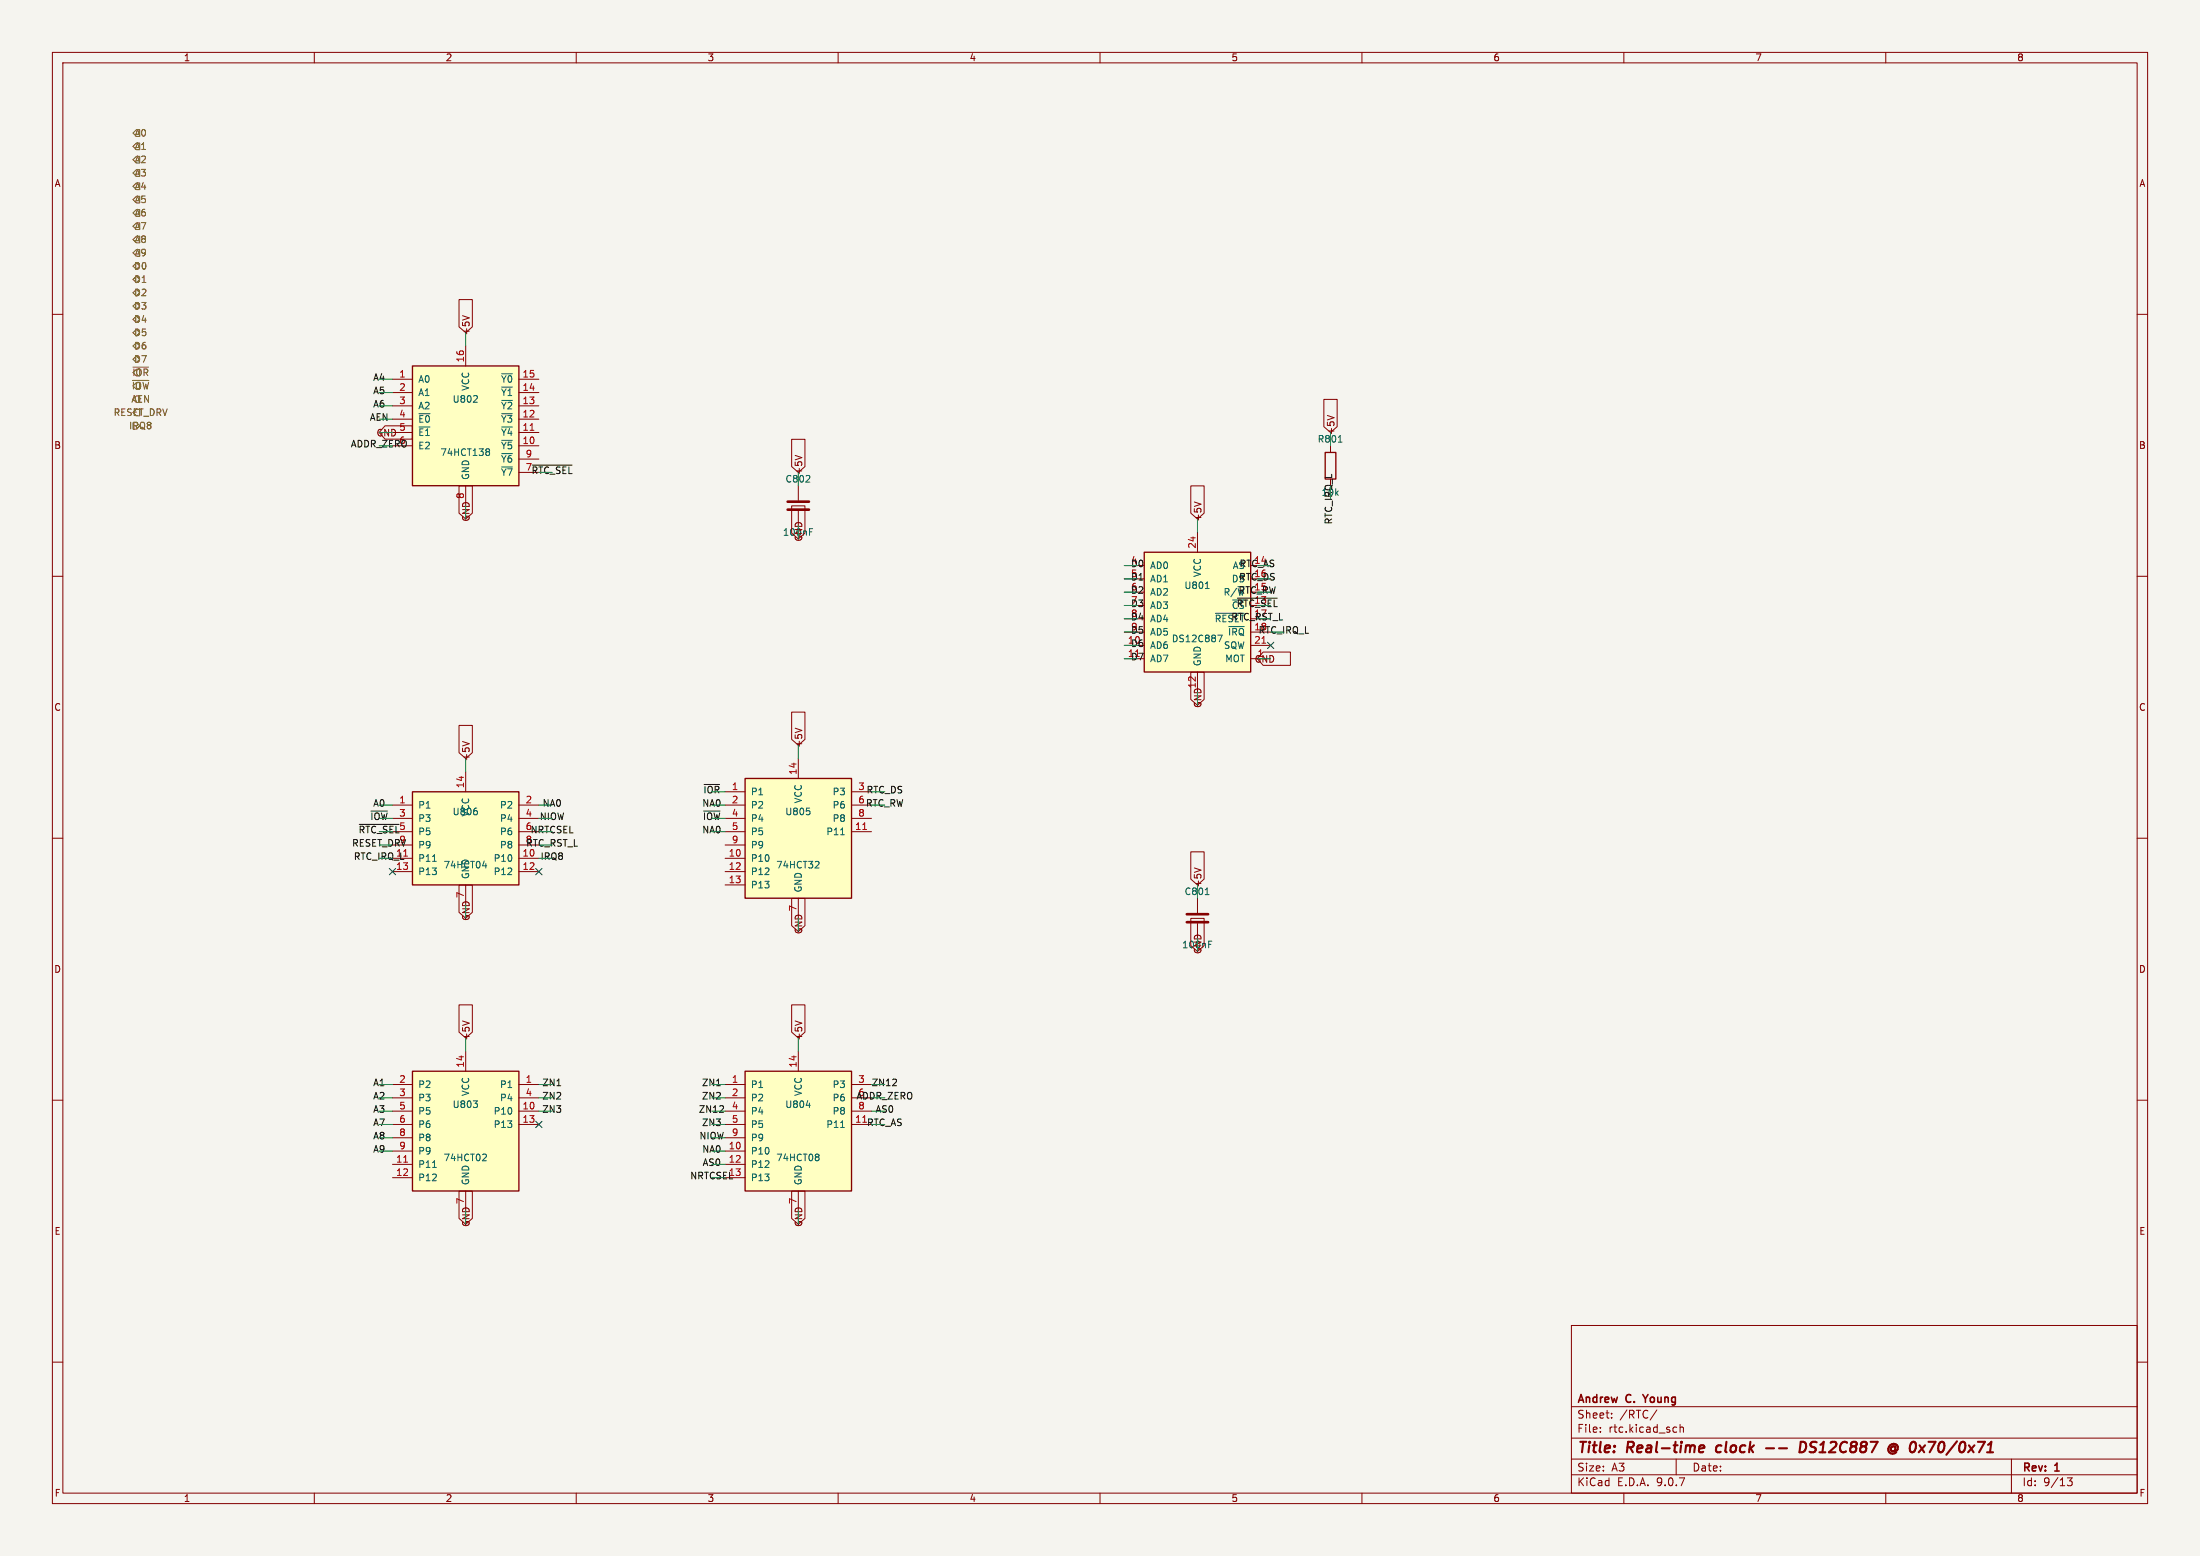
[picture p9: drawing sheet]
<svg xmlns="http://www.w3.org/2000/svg" width="420mm" height="297mm" viewBox="0 0 420 297" stroke-linecap="round" stroke-linejoin="round" font-family="sans-serif">
<path d="M0 0h420v297h-420z" fill="#f5f4ef" stroke="#f5f4ef" stroke-width=".19"/>
<g fill="none" stroke="#840000" stroke-width=".19">
<path d="M10 10h400v277h-400zM12 12h396v273h-396zM60 10v2M110 10v2M160 10v2M210 10v2M260 10v2M310 10v2M360 10v2M10 60h2M408 60h2M152.4 92.7v2.8"/>
<path d="M152.4 97.5v2.8M10 110h2M408 110h2M10 160h2M408 160h2M228.6 171.5v2.7M228.6 176.3v2.8M10 210h2M408 210h2M300 253h108v32h-108zM10 260h2M300 278.5h108"/>
<path d="M300 274.5h108M300 268.5h108M305.5 273.2v.2M305.5 272.5v.1M307.7 270.5v.2M307.7 269.8v.1M316.3 269.1l-1.3 1.9M319.7 272.4l.4 .1M320 278.5v3M320.1 273.3l-.4 .1M320.7 272.5l.2-.1 .4 .1 .1 .9M320.7 271.9v1.5"/>
<path d="M384 278.5v6.5M408 260h2M60 285v2M110 285v2M160 285v2M210 285v2M260 285v2M300 281.5h108M310 285v2M360 285v2M394.7 282.1h.9l-.5 .6 .4 .1v.6l-.2 .2-.6-.1"/>
</g>
<path d="M324.4 276.5l.9-.2v-.3h-.8l-.2 .9 .3 .3 .6-.1M327.8 276.1l-.2 .7 .3 .4M337.1 276.4h1.6M339.6 276.4h1.5M343.8 275.2a.96 .96 0 0 1 1 .6 .96 .96 0 0 1-.3 1.1l-.5 .3h-.5zM360.8 275.9a.78 .78 0 0 1 1.2-.2 .78 .78 0 0 1-.1 1.2l-.1-.1M361.8 276.3a.47 .47 0 0 0-.6-.2 .47 .47 0 0 0-.1 .7 .47 .47 0 0 0 .7 0M361.9 276.1l-.1 .7M362 277.2l-.7 .3-.4-.1" fill="none" stroke="#840000" stroke-width=".4"/>
<path d="M313.6 266.2l.5 .8" fill="none" stroke="#840000" stroke-width=".3"/>
<path d="M150.4 95.8h4M150.4 97.3h4M226.6 174.5h4M226.6 176h4" fill="none" stroke="#840000" stroke-width=".51"/>
<path d="M154.5 101.5h.5M154.5 100.9h.7M230.1 170.8h.7M230.7 179.6h.7M230.7 180.3h.5" fill="none" stroke="#006464" stroke-width=".19"/>
<path d="M78.7 69.9h20.4v22.8h-20.4z" fill="#ffffc2"/>
<path d="M78.7 69.9h20.4v22.8h-20.4z" fill="none" stroke="#840000" stroke-width=".25"/>
<g fill="none" stroke="#840000" stroke-width=".19">
<path d="M74.9 72.4h3.8M74.9 74.9h3.8M74.9 77.5h3.8M88.9 66v3.9M99.1 72.4h3.8M99.1 74.9h3.8M99.1 77.5h3.8M74.9 80h3.8M74.9 82.6h3.8M74.9 85.1h3.8M88.9 92.7v3.8M99.1 80h3.8"/>
<path d="M99.1 82.6h3.8M99.1 85.1h3.8M99.1 87.6h3.8M99.1 90.2h3.8"/>
</g>
<path d="M80 79h2.1M90.4 76.8h.7M91.1 75.6v.5M95.8 71.3h2M93 85.7h.2l.3 .2-.3 .3M93 86.2h.2M93.2 86.2l.3 .3v.2l-.2 .2h-.3" fill="none" stroke="#006464" stroke-width=".19"/>
<path d="M101.2 82.1h.7" fill="none" stroke="#a90000" stroke-width=".19"/>
<path d="M78.7 151.1h20.4v17.8h-20.4z" fill="#ffffc2"/>
<path d="M78.7 151.1h20.4v17.8h-20.4z" fill="none" stroke="#840000" stroke-width=".25"/>
<g fill="none" stroke="#840000" stroke-width=".19">
<path d="M74.9 153.7h3.8M74.9 156.2h3.8M74.9 158.8h3.8M88.9 147.3v3.8M99.1 153.7h3.8M99.1 156.2h3.8M99.1 158.8h3.8M74.9 161.3h3.8M74.9 163.8h3.8M74.9 166.4h3.8M88.9 168.9v3.8M99.1 161.3h3.8"/>
<path d="M99.1 163.8h3.8M99.1 166.4h3.8"/>
</g>
<path d="M91.1 154.9v.5M82.6 164.4h.7M92.1 165.3h.8M92.7 164.8v.9" fill="none" stroke="#006464" stroke-width=".19"/>
<path d="M77.1 163.4h.7" fill="none" stroke="#a90000" stroke-width=".19"/>
<path d="M142.2 204.5h20.4v22.8h-20.4z" fill="#ffffc2"/>
<path d="M142.2 204.5h20.4v22.8h-20.4z" fill="none" stroke="#840000" stroke-width=".25"/>
<g fill="none" stroke="#840000" stroke-width=".19">
<path d="M138.4 207h3.8M138.4 209.6h3.8M138.4 212.1h3.8M138.4 214.6h3.8M138.4 217.2h3.8M138.4 219.7h3.8M152.4 200.7v3.8M162.6 207h3.8M162.6 209.6h3.8M162.6 212.1h3.8M162.6 214.6h3.8M138.4 222.2h3.8"/>
<path d="M138.4 224.8h3.8M152.4 227.3v3.8"/>
</g>
<path d="M153.9 211h.8M160.5 215.2h.7M156.1 220.3l.3 .2-.3 .3 .3 .3v.2l-.3 .3" fill="none" stroke="#006464" stroke-width=".19"/>
<path d="M164.7 214.2h.7" fill="none" stroke="#a90000" stroke-width=".19"/>
<path d="M78.7 204.5h20.4v22.8h-20.4z" fill="#ffffc2"/>
<path d="M78.7 204.5h20.4v22.8h-20.4z" fill="none" stroke="#840000" stroke-width=".25"/>
<g fill="none" stroke="#840000" stroke-width=".19">
<path d="M74.9 207h3.8M74.9 209.6h3.8M74.9 212.1h3.8M74.9 214.6h3.8M74.9 217.2h3.8M74.9 219.7h3.8M88.9 200.7v3.8M99.1 207h3.8M99.1 209.6h3.8M99.1 212.1h3.8M99.1 214.6h3.8M74.9 222.2h3.8"/>
<path d="M74.9 224.8h3.8M88.9 227.3v3.8"/>
</g>
<path d="M90.4 210.1h.7l-.4 .5M91.1 210.7v.6M82.6 222.8h.7M92.6 220.3l.3 .2-.1 .3-.7 .8h.8" fill="none" stroke="#006464" stroke-width=".19"/>
<path d="M77.1 221.8h.7" fill="none" stroke="#a90000" stroke-width=".19"/>
<path d="M142.2 148.6h20.4v22.9h-20.4z" fill="#ffffc2"/>
<path d="M253 86.4h2v5h-2zM142.2 148.6h20.4v22.9h-20.4z" fill="none" stroke="#840000" stroke-width=".25"/>
<g fill="none" stroke="#840000" stroke-width=".19">
<path d="M254 85.1v1.3M138.4 151.1h3.8M138.4 153.7h3.8M138.4 156.2h3.8M138.4 158.8h3.8M152.4 144.8v3.8M162.6 151.1h3.8M162.6 153.7h3.8M162.6 156.2h3.8M162.6 158.8h3.8M138.4 161.3h3.8M138.4 163.8h3.8"/>
<path d="M138.4 166.4h3.8M138.4 168.9h3.8M152.4 171.5v3.8"/>
</g>
<path d="M255.5 84.4h.7M154.6 154.9v.5M160.5 159.3h.7M156.1 164.4l.3 .3-.1 .3-.7 .7h.8" fill="none" stroke="#006464" stroke-width=".19"/>
<path d="M164.7 158.3h.7" fill="none" stroke="#a90000" stroke-width=".19"/>
<path d="M218.4 105.4h20.4v22.9h-20.4z" fill="#ffffc2"/>
<path d="M218.4 105.4h20.4v22.9h-20.4z" fill="none" stroke="#840000" stroke-width=".25"/>
<g fill="none" stroke="#840000" stroke-width=".19">
<path d="M87.6 57.2h2.6v5.2l-1.3 1.1-1.3-1.1zM88.3 60.3l1.3 .4M252.7 76.2h2.6v5.2l-1.3 1.2-1.3-1.2zM253.4 79.3l1.3 .4M73.5 81.3h5.2v2.5h-5.2l-1.1-1.2zM87.6 92.7h2.6v5.2l-1.3 1.2-1.3-1.2zM151.1 96.6h2.6v5.2l-1.3 1.1-1.3-1.1zM151.1 83.9h2.6v5.2l-1.3 1.1-1.3-1.1zM151.8 86.9l1.3 .5M227.3 92.7h2.6v5.2l-1.3 1.2-1.3-1.2zM228 95.8l1.3 .4M214.6 108h3.8"/>
<path d="M214.6 110.5h3.8M214.6 113h3.8M214.6 115.6h3.8M214.6 118.1h3.8M228.6 101.6v3.8M238.8 108h3.8M238.8 110.5h3.8M238.8 113h3.8M238.8 115.6h3.8M238.8 118.1h3.8M87.6 138.5h2.6v5.2l-1.3 1.1-1.3-1.1zM151.1 135.9h2.6v5.2l-1.3 1.1-1.3-1.1z"/>
<path d="M151.8 139l1.3 .4M214.6 120.7h3.8M214.6 123.2h3.8M214.6 125.7h3.8M227.3 128.3h2.6v5.2l-1.3 1.1-1.3-1.1zM228.6 128.3v3.8M238.8 120.7h3.8M238.8 123.2h3.8M238.8 125.7h3.8M241.1 124.5h5.2v2.5h-5.2l-1.1-1.3zM88.3 141.5l1.3 .5M87.6 168.9h2.6v5.2l-1.3 1.2-1.3-1.2z"/>
<path d="M151.1 171.5h2.6v5.2l-1.3 1.1-1.3-1.1zM227.3 175.3h2.6v5.2l-1.3 1.1-1.3-1.1zM227.3 162.6h2.6v5.2l-1.3 1.1-1.3-1.1zM228 165.7l1.3 .4M87.6 191.8h2.6v5.2l-1.3 1.1-1.3-1.1zM88.3 194.9l1.3 .4M151.1 191.8h2.6v5.2l-1.3 1.1-1.3-1.1zM151.8 194.9l1.3 .4M87.6 227.4h2.6v5.2l-1.3 1.1-1.3-1.1zM151.1 227.4h2.6v5.2l-1.3 1.1-1.3-1.1z"/>
</g>
<path d="M230.1 112.3h.7M232 117.1h5.5M234.6 119.6h2.9M232.5 121.2h.8l-.5 1.3" fill="none" stroke="#006464" stroke-width=".19"/>
<path d="M240.9 122.8h.7" fill="none" stroke="#a90000" stroke-width=".19"/>
<path d="M25.3 72.6h3.1M25.4 70.1h2.9" fill="none" stroke="#725600" stroke-width=".19"/>
<path d="M101.6 88.8h7.6M236.2 114.2h7.6M68.6 157.4h7.6M70.8 154.8h3.2M134.3 154.8h3.2M134.4 149.7h3" fill="none" stroke="#0f0f0f" stroke-width=".19"/>
<g fill="none" stroke="#009600" stroke-width=".19">
<path d="M72.4 77.5h2.5M72.4 74.9h2.5M72.4 72.4h2.5M88.9 63.5v2.5M72.4 80h2.5M152.4 90.2v2.5M228.6 99.1v2.5M254 82.6v2.5M214.6 113h2.6M214.6 110.5h2.6M214.6 118.1h2.6M214.6 115.6h2.6"/>
<path d="M214.6 108h2.6M214.6 120.7h2.6M214.6 123.2h2.6M214.6 125.7h2.6M72.4 153.7h2.5M88.9 144.8v2.5M102.9 153.7h2.5M135.9 158.8h2.5M135.9 153.7h2.5M152.4 142.2v2.6M228.6 168.9v2.6M88.9 198.1v2.6"/>
<path d="M152.4 198.1v2.6M72.4 219.7h2.5M72.4 207h2.5M72.4 209.6h2.5M72.4 217.2h2.5M72.4 212.1h2.5M72.4 214.6h2.5M135.9 219.7h2.5M135.9 207h2.5M135.9 209.6h2.5M135.9 212.1h2.5M135.9 214.6h2.5"/>
<path d="M166.4 212.1h2.5M135.9 222.2h2.5"/>
</g>
<path d="M242 122.6l1.2 1.2M243.2 122.6l-1.2 1.2M74.3 165.8l1.2 1.2M75.5 165.8l-1.2 1.2M102.3 165.8l1.2 1.2M103.5 165.8l-1.2 1.2M102.3 214l1.2 1.2M103.5 214l-1.2 1.2" fill="none" stroke="#000084" stroke-width=".19"/>
<g font-size="2.8" fill="#840000">
<text x="301" y="277.9">Title:</text>
<text x="310.6" y="277.9">Real-time</text>
<text x="328.5" y="277.9">clock</text>
<text x="346" y="277.9">DS12C887</text>
<text x="363.8" y="277.9">@ 0x70/0x71</text>
</g>
<g font-size="2.1" fill="#840000">
<text x="301" y="268.2">Andrew</text>
<text x="310.5" y="268.2">C.</text>
<text x="314.5" y="268.2">Young</text>
<text x="301" y="273.7">File:</text>
<text x="301" y="271">Sheet:</text>
<text x="307.1" y="273.7">rtc.kicad_sch</text>
<text x="309.2" y="271">/RTC/</text>
<text x="301" y="281.1">Size:</text>
<text x="307.6" y="281.1">A3</text>
<text x="323" y="281.1">Date:</text>
<text x="386" y="281.3">Rev:</text>
<text x="392.4" y="281.3">1</text>
<text x="301" y="283.9">KiCad</text>
<text x="308.7" y="283.9">E.D.A.</text>
<text x="316.3" y="283.9">9.0.7</text>
<text x="386" y="283.9">Id:</text>
<text x="390.1" y="283.9">9/13</text>
</g>
<g font-size="1.8" fill="#840000">
<text x="35" y="11.9">1</text>
<text x="85" y="11.9">2</text>
<text x="135" y="11.9">3</text>
<text x="185" y="11.9">4</text>
<text x="235" y="11.9">5</text>
<text x="285" y="11.9">6</text>
<text x="335" y="11.9">7</text>
<text x="385" y="11.9">8</text>
<text x="10.3" y="35.9">A</text>
<text x="408.3" y="35.9">A</text>
<text x="89.9" y="64.1" transform="rotate(-90 89.9 64.1)">+5V</text>
<text x="255" y="83.2" transform="rotate(-90 255 83.2)">+5V</text>
<text x="10.3" y="85.9">B</text>
<text x="408.2" y="85.9">B</text>
<text x="153.4" y="90.8" transform="rotate(-90 153.4 90.8)">+5V</text>
<text x="229.6" y="99.7" transform="rotate(-90 229.6 99.7)">+5V</text>
<text x="240" y="125.5">1</text>
<text x="228.3" y="131.5" transform="rotate(-90 228.3 131.5)">12</text>
<text x="10.3" y="135.9">C</text>
<text x="408.2" y="135.9">C</text>
<text x="153.4" y="142.8" transform="rotate(-90 153.4 142.8)">+5V</text>
<text x="89.9" y="145.4" transform="rotate(-90 89.9 145.4)">+5V</text>
<text x="229.6" y="169.5" transform="rotate(-90 229.6 169.5)">+5V</text>
<text x="10.3" y="185.9">D</text>
<text x="408.2" y="185.9">D</text>
<text x="89.9" y="198.7" transform="rotate(-90 89.9 198.7)">+5V</text>
<text x="153.4" y="198.7" transform="rotate(-90 153.4 198.7)">+5V</text>
<text x="10.3" y="235.9">E</text>
<text x="408.3" y="235.9">E</text>
<text x="10.3" y="285.9">F</text>
<text x="35" y="286.9">1</text>
<text x="85" y="286.9">2</text>
<text x="135" y="286.9">3</text>
<text x="185" y="286.9">4</text>
<text x="235" y="286.9">5</text>
<text x="285" y="286.9">6</text>
<text x="335" y="286.9">7</text>
<text x="385" y="286.9">8</text>
<text x="408.3" y="285.9">F</text>
</g>
<g font-size="1.8" fill="#725600">
<text x="25.6" y="28.8">A1</text>
<text x="25.6" y="26.3">A0</text>
<text x="25.6" y="31.3">A2</text>
<text x="25.6" y="33.9">A3</text>
<text x="25.6" y="36.4">A4</text>
<text x="25.6" y="39">A5</text>
<text x="25.6" y="41.5">A6</text>
<text x="25.6" y="44">A7</text>
<text x="25.6" y="46.6">A8</text>
<text x="25.5" y="51.7">D0</text>
<text x="25.6" y="49.1">A9</text>
<text x="25.5" y="54.2">D1</text>
<text x="25.5" y="56.7">D2</text>
<text x="25.5" y="59.3">D3</text>
<text x="25.5" y="64.4">D5</text>
<text x="25.5" y="61.8">D4</text>
<text x="25.2" y="72">~{IOR}</text>
<text x="25.5" y="69.4">D7</text>
<text x="25.5" y="66.9">D6</text>
<text x="25" y="77.1">AEN</text>
<text x="25.1" y="74.5">~{IOW}</text>
<text x="21.6" y="79.6">RESET_DRV</text>
<text x="24.6" y="82.1">IRQ8</text>
</g>
<g font-size="1.8" fill="#a90000">
<text x="88.6" y="69.3" transform="rotate(-90 88.6 69.3)">16</text>
<text x="76.1" y="72.1">1</text>
<text x="76.1" y="74.7">2</text>
<text x="76.1" y="77.2">3</text>
<text x="99.7" y="72.1">15</text>
<text x="99.7" y="74.7">14</text>
<text x="99.7" y="77.2">13</text>
<text x="76.1" y="79.8">4</text>
<text x="76.1" y="82.3">5</text>
<text x="99.7" y="79.8">12</text>
<text x="99.7" y="82.3">11</text>
<text x="99.7" y="84.8">10</text>
<text x="100.3" y="87.4">9</text>
<text x="88.6" y="95.3" transform="rotate(-90 88.6 95.3)">8</text>
<text x="228.3" y="104.8" transform="rotate(-90 228.3 104.8)">24</text>
<text x="239.4" y="122.9">21</text>
<text x="152.1" y="148" transform="rotate(-90 152.1 148)">14</text>
<text x="76.1" y="153.4">1</text>
<text x="76.1" y="156">3</text>
<text x="88.6" y="150.5" transform="rotate(-90 88.6 150.5)">14</text>
<text x="100.3" y="153.4">2</text>
<text x="100.3" y="156">4</text>
<text x="139.6" y="150.9">1</text>
<text x="139.6" y="153.4">2</text>
<text x="139.6" y="156">4</text>
<text x="163.8" y="150.9">3</text>
<text x="163.8" y="153.4">6</text>
<text x="163.8" y="156">8</text>
<text x="139.6" y="158.5">5</text>
<text x="139.6" y="161">9</text>
<text x="163.2" y="158.5">11</text>
<text x="75.5" y="166.1">13</text>
<text x="99.7" y="163.6">10</text>
<text x="99.7" y="166.1">12</text>
<text x="139" y="163.6">10</text>
<text x="139" y="166.1">12</text>
<text x="88.6" y="171.5" transform="rotate(-90 88.6 171.5)">7</text>
<text x="139" y="168.7">13</text>
<text x="152.1" y="174.1" transform="rotate(-90 152.1 174.1)">7</text>
<text x="88.6" y="203.9" transform="rotate(-90 88.6 203.9)">14</text>
<text x="152.1" y="203.9" transform="rotate(-90 152.1 203.9)">14</text>
<text x="76.1" y="206.8">2</text>
<text x="76.1" y="209.3">3</text>
<text x="100.3" y="206.8">1</text>
<text x="100.3" y="209.3">4</text>
<text x="139.6" y="206.8">1</text>
<text x="139.6" y="209.3">2</text>
<text x="163.8" y="206.8">3</text>
<text x="76.1" y="211.8">5</text>
<text x="76.1" y="214.4">6</text>
<text x="99.7" y="211.8">10</text>
<text x="99.7" y="214.4">13</text>
<text x="139.6" y="211.8">4</text>
<text x="139.6" y="214.4">5</text>
<text x="163.2" y="214.4">11</text>
<text x="163.8" y="211.8">8</text>
<text x="75.5" y="222">11</text>
<text x="76.1" y="216.9">8</text>
<text x="76.1" y="219.5">9</text>
<text x="139" y="219.5">10</text>
<text x="139" y="222">12</text>
<text x="139.6" y="216.9">9</text>
<text x="75.5" y="224.5">12</text>
<text x="88.6" y="229.9" transform="rotate(-90 88.6 229.9)">7</text>
<text x="152.1" y="229.9" transform="rotate(-90 152.1 229.9)">7</text>
</g>
<g font-size="1.8" fill="#0f0f0f">
<text x="71.1" y="72.9">A4</text>
<text x="71.1" y="75.4">A5</text>
<text x="71.1" y="78">A6</text>
<text x="70.5" y="80.5">AEN</text>
<text x="76.1" y="84.8">6</text>
<text x="100.3" y="89.9">7</text>
<text x="252.2" y="94.8">10k</text>
<text x="215.8" y="107.7">4</text>
<text x="239.4" y="107.7">14</text>
<text x="215.8" y="110.2">5</text>
<text x="215.8" y="112.8">6</text>
<text x="215.8" y="108.5">D0</text>
<text x="215.8" y="113.5">D2</text>
<text x="215.8" y="111">D1</text>
<text x="233.5" y="113.9">R/~{W}</text>
<text x="235.1" y="111.4">DS</text>
<text x="235.2" y="108.8">AS</text>
<text x="239.4" y="110.2">16</text>
<text x="239.4" y="112.8">15</text>
<text x="215.8" y="115.3">7</text>
<text x="215.8" y="117.9">8</text>
<text x="215.8" y="116.1">D3</text>
<text x="215.8" y="118.6">D4</text>
<text x="231.8" y="119">~{RESET}</text>
<text x="235.1" y="116.4">~{CS}</text>
<text x="239.4" y="115.3">13</text>
<text x="239.4" y="117.9">17</text>
<text x="215.2" y="122.9">10</text>
<text x="215.2" y="125.5">11</text>
<text x="215.8" y="120.4">9</text>
<text x="215.8" y="123.7">D6</text>
<text x="215.8" y="121.2">D5</text>
<text x="239.4" y="120.4">18</text>
<text x="215.8" y="126.2">D7</text>
<text x="71.1" y="154.2">A0</text>
<text x="103.5" y="154.2">NA0</text>
<text x="134" y="154.2">NA0</text>
<text x="76.1" y="158.5">5</text>
<text x="76.1" y="161">9</text>
<text x="100.3" y="158.5">6</text>
<text x="100.3" y="161">8</text>
<text x="134" y="159.3">NA0</text>
<text x="75.5" y="163.6">11</text>
<text x="71.1" y="207.5">A1</text>
<text x="133.9" y="207.5">ZN1</text>
<text x="163.8" y="209.3">6</text>
<text x="71.1" y="215.1">A7</text>
<text x="71.1" y="212.6">A3</text>
<text x="71.1" y="210.1">A2</text>
<text x="133.3" y="212.6">ZN12</text>
<text x="133.9" y="215.1">ZN3</text>
<text x="133.9" y="210.1">ZN2</text>
<text x="167.1" y="212.6">AS0</text>
<text x="71.1" y="220.2">A9</text>
<text x="71.1" y="217.7">A8</text>
<text x="134" y="220.2">NA0</text>
<text x="134" y="222.8">AS0</text>
<text x="139" y="224.5">13</text>
</g>
<g font-size="1.8" fill="#006464">
<text x="79.8" y="73.3">A0</text>
<text x="79.8" y="75.8">A1</text>
<text x="86.3" y="77.1">U802</text>
<text x="89.8" y="74.7" transform="rotate(-90 89.8 74.7)">VCC</text>
<text x="95.5" y="73.3">~{Y0}</text>
<text x="95.5" y="75.8">~{Y1}</text>
<text x="79.8" y="78.3">A2</text>
<text x="79.8" y="80.9">~{E0}</text>
<text x="79.8" y="83.4">~{E1}</text>
<text x="95.5" y="78.3">~{Y2}</text>
<text x="95.5" y="80.9">~{Y3}</text>
<text x="95.5" y="83.4">~{Y4}</text>
<text x="79.8" y="86">E2</text>
<text x="84" y="87.2">74HCT138</text>
<text x="95.5" y="86">~{Y5}</text>
<text x="95.5" y="88.5">~{Y6}</text>
<text x="251.4" y="84.7">R801</text>
<text x="89.8" y="91.7" transform="rotate(-90 89.8 91.7)">GND</text>
<text x="95.5" y="91">~{Y7}</text>
<text x="149.8" y="92.3">C802</text>
<text x="149.4" y="102.5">100nF</text>
<text x="219.5" y="108.8">AD0</text>
<text x="219.5" y="111.4">AD1</text>
<text x="219.5" y="113.9">AD2</text>
<text x="226" y="112.6">U801</text>
<text x="229.5" y="110.3" transform="rotate(-90 229.5 110.3)">VCC</text>
<text x="219.5" y="116.4">AD3</text>
<text x="219.5" y="119">AD4</text>
<text x="219.5" y="121.5">AD5</text>
<text x="219.5" y="124.1">AD6</text>
<text x="223.6" y="122.8">DS12C887</text>
<text x="233.5" y="124.1">SQW</text>
<text x="219.5" y="126.6">AD7</text>
<text x="229.5" y="127.3" transform="rotate(-90 229.5 127.3)">GND</text>
<text x="233.8" y="126.6">MOT</text>
<text x="79.8" y="154.5">P1</text>
<text x="86.3" y="155.8">U806</text>
<text x="89.8" y="156" transform="rotate(-90 89.8 156)">VCC</text>
<text x="95.4" y="154.5">P2</text>
<text x="143.3" y="152">P1</text>
<text x="143.3" y="154.5">P2</text>
<text x="149.8" y="155.8">U805</text>
<text x="153.3" y="153.4" transform="rotate(-90 153.3 153.4)">VCC</text>
<text x="158.9" y="152">P3</text>
<text x="158.9" y="154.5">P6</text>
<text x="79.8" y="157.1">P3</text>
<text x="79.8" y="159.6">P5</text>
<text x="95.4" y="157.1">P4</text>
<text x="95.4" y="159.6">P6</text>
<text x="143.3" y="157.1">P4</text>
<text x="143.3" y="159.6">P5</text>
<text x="157.7" y="159.6">P11</text>
<text x="158.9" y="157.1">P8</text>
<text x="79.8" y="162.2">P9</text>
<text x="79.8" y="164.7">P11</text>
<text x="79.8" y="167.2">P13</text>
<text x="84.6" y="166">74HCT04</text>
<text x="89.8" y="167.9" transform="rotate(-90 89.8 167.9)">GND</text>
<text x="94.2" y="164.7">P10</text>
<text x="94.2" y="167.2">P12</text>
<text x="95.4" y="162.2">P8</text>
<text x="143.3" y="162.2">P9</text>
<text x="143.3" y="164.7">P10</text>
<text x="143.3" y="167.2">P12</text>
<text x="148.1" y="166">74HCT32</text>
<text x="143.3" y="169.8">P13</text>
<text x="153.3" y="170.4" transform="rotate(-90 153.3 170.4)">GND</text>
<text x="226" y="171">C801</text>
<text x="225.6" y="181.2">100nF</text>
<text x="79.8" y="207.9">P2</text>
<text x="89.8" y="209.3" transform="rotate(-90 89.8 209.3)">VCC</text>
<text x="95.4" y="207.9">P1</text>
<text x="143.3" y="207.9">P1</text>
<text x="153.3" y="209.3" transform="rotate(-90 153.3 209.3)">VCC</text>
<text x="158.9" y="207.9">P3</text>
<text x="79.8" y="210.4">P3</text>
<text x="79.8" y="213">P5</text>
<text x="79.8" y="215.5">P6</text>
<text x="86.3" y="211.7">U803</text>
<text x="94.2" y="213">P10</text>
<text x="94.2" y="215.5">P13</text>
<text x="95.4" y="210.4">P4</text>
<text x="143.3" y="210.4">P2</text>
<text x="143.3" y="213">P4</text>
<text x="143.3" y="215.5">P5</text>
<text x="149.8" y="211.7">U804</text>
<text x="157.7" y="215.5">P11</text>
<text x="158.9" y="210.4">P6</text>
<text x="158.9" y="213">P8</text>
<text x="79.8" y="218">P8</text>
<text x="79.8" y="220.6">P9</text>
<text x="84.6" y="221.8">74HCT02</text>
<text x="143.3" y="218">P9</text>
<text x="143.3" y="220.6">P10</text>
<text x="148.1" y="221.8">74HCT08</text>
<text x="79.8" y="223.1">P11</text>
<text x="79.8" y="225.7">P12</text>
<text x="89.8" y="226.3" transform="rotate(-90 89.8 226.3)">GND</text>
<text x="143.3" y="223.1">P12</text>
<text x="143.3" y="225.7">P13</text>
<text x="153.3" y="226.3" transform="rotate(-90 153.3 226.3)">GND</text>
</g>
<g font-size="1.8" fill="#009600">
<text x="71.8" y="83.5">GND</text>
<text x="66.9" y="85.6">ADDR_ZERO</text>
<text x="101.4" y="90.7">~{RTC_SEL}</text>
<text x="89.9" y="99.7" transform="rotate(-90 89.9 99.7)">GND</text>
<text x="254.5" y="100.2" transform="rotate(-90 254.5 100.2)">RTC_IRQ_L</text>
<text x="153.4" y="103.5" transform="rotate(-90 153.4 103.5)">GND</text>
<text x="236.3" y="113.5">RTC_RW</text>
<text x="236.5" y="111">RTC_DS</text>
<text x="236.5" y="108.5">RTC_AS</text>
<text x="235" y="118.6">RTC_RST_L</text>
<text x="236" y="116.1">~{RTC_SEL}</text>
<text x="234.3" y="121.5">~{IRQ} RTC_IRQ_L</text>
<text x="239.4" y="126.7">GND</text>
<text x="229.6" y="135.2" transform="rotate(-90 229.6 135.2)">GND</text>
<text x="134.2" y="151.6">~{IOR}</text>
<text x="165.2" y="154.2">RTC_RW</text>
<text x="165.3" y="151.6">RTC_DS</text>
<text x="67.1" y="161.8">RESET_DRV</text>
<text x="68.4" y="159.3">~{RTC_SEL}</text>
<text x="70.6" y="156.7">~{IOW}</text>
<text x="100.3" y="161.8">RTC_RST_L</text>
<text x="101.2" y="159.3">NRTCSEL</text>
<text x="102.9" y="156.7">NIOW</text>
<text x="134.1" y="156.7">~{IOW}</text>
<text x="67.5" y="164.3">RTC_IRQ_L</text>
<text x="103.1" y="164.3">IRQ8</text>
<text x="89.9" y="175.9" transform="rotate(-90 89.9 175.9)">GND</text>
<text x="153.4" y="178.4" transform="rotate(-90 153.4 178.4)">GND</text>
<text x="229.6" y="182.2" transform="rotate(-90 229.6 182.2)">GND</text>
<text x="103.4" y="207.5">ZN1</text>
<text x="166.3" y="207.5">ZN12</text>
<text x="103.4" y="210.1">ZN2</text>
<text x="103.4" y="212.6">ZN3</text>
<text x="163.4" y="210.1">ADDR_ZERO</text>
<text x="165.4" y="215.1">RTC_AS</text>
<text x="133.4" y="217.7">NIOW</text>
<text x="131.7" y="225.3">NRTCSEL</text>
<text x="89.9" y="234.3" transform="rotate(-90 89.9 234.3)">GND</text>
<text x="153.4" y="234.3" transform="rotate(-90 153.4 234.3)">GND</text>
</g>
</svg>
